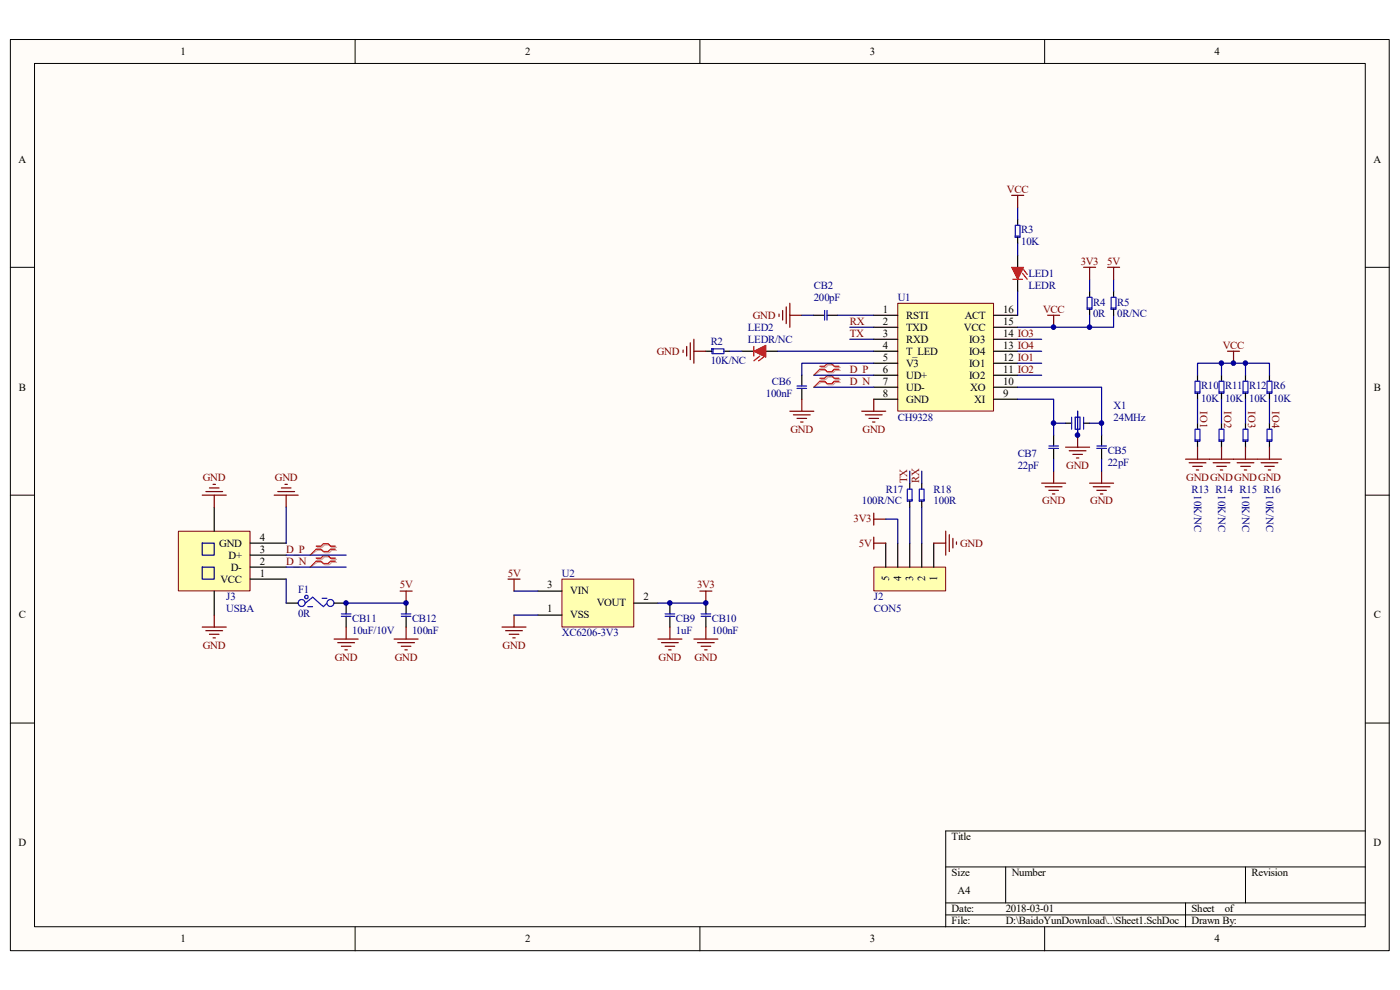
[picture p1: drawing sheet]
<svg xmlns="http://www.w3.org/2000/svg" width="297mm" height="210mm" viewBox="0 0 297 210" stroke-linecap="round" stroke-linejoin="round" font-family="sans-serif">
<path d="M2.2 8.4h292.5v193.3h-292.5z" fill="#fffcf8"/>
<path d="M2.2 8.4h292.5v193.3h-292.5z" fill="none" stroke="#000" stroke-width=".21"/>
<path d="M7.4 13.5h282.2v183.1h-282.2z" fill="#fffcf8"/>
<g fill="none" stroke="#000" stroke-width=".21">
<path d="M7.3 13.5h282.3v183.1h-282.3zM75.3 8.4v5.1M148.5 8.4v5.1M221.6 8.4v5.1M2.2 56.7h5.1M289.7 56.7h5.1M2.2 105h5.1M289.7 105h5.1M2.2 153.4h5.1M289.7 153.4h5.1M289.7 176.3h-89.1v20.3M75.3 196.6v5.1"/>
<path d="M148.5 196.6v5.1M200.6 183.9h89.1M200.6 191.5h89.1M200.6 194.1h89.1M213.4 183.9v7.6M221.6 196.6v5.1M251.5 191.5v5.1M264.2 183.9v7.6"/>
</g>
<path d="M190.5 64.4h20.3v22.8h-20.3z" fill="#ffffb0"/>
<path d="M190.5 64.3h20.3v22.9h-20.3z" fill="none" stroke="#800000" stroke-width=".21"/>
<g fill="none" stroke="#000" stroke-width=".25">
<path d="M215.9 46.5v1.3M215.9 50.3v1.3M215.9 54.2v2.5M215.9 59.2v2.6M149.8 74.5h1.2M153.6 74.5h1.2M157.4 74.5h2.5M162.5 74.5h2.5M172.6 66.9h2.3M175.4 66.9h2.3M185.4 66.9h5.1M185.4 69.4h5.1"/>
<path d="M185.4 72h5.1M185.4 74.5h5.1M185.4 77.1h5.1M185.4 79.6h5.1M210.8 66.9h5.1M210.8 69.4h5.1M210.8 72h5.1M210.8 74.5h5.1M210.8 77.1h5.1M210.8 79.6h5.1M254.1 79.6v1.3M259.1 79.6v1.3"/>
<path d="M264.2 79.6v1.3M269.3 79.6v1.3M185.4 82.1h5.1M185.4 84.7h5.1M210.8 82.1h5.1M210.8 84.7h5.1M223.5 92.3v2.3M223.5 95.1v2.3M226.1 89.8h1.2M228.6 87.2v1.3M228.6 91.1v1.2M229.9 89.8h1.3"/>
<path d="M233.7 92.3v2.3M233.7 95.1v2.3M254.1 83.4v1.3M254.1 89.8v1.3M254.1 93.6v1.3M259.1 83.4v1.3M259.1 89.8v1.3M259.1 93.6v1.3M264.2 83.4v1.3M264.2 89.8v1.3M264.2 93.6v1.3M269.3 83.4v1.3"/>
<path d="M269.3 89.8v1.3M269.3 93.6v1.3"/>
</g>
<g fill="none" stroke="#800000" stroke-width=".25">
<path d="M144.9 74.3v.5M145.7 73.5v2M146.4 72.7v3.6M147.2 72v5.1M147.2 74.5h2.6M165.3 66.6v.5M166 65.9v2M166.8 65.1v3.6M167.6 64.3v5.1M167.6 66.9h2.5M182.8 87.2h5.1M183.6 88h3.6"/>
<path d="M184.4 88.8h2M185.1 89.5h.5M185.4 84.7v2.5M223.5 100v2.5M226.1 94.9h5.1M226.8 95.6h3.6M227.6 96.4h2M228.4 97.2h.5M228.6 92.3v2.6M233.7 100v2.5M251.5 97.4h20.4M252.3 98.2h3.5"/>
<path d="M253 98.9h2.1M253.8 99.7h.5M254.1 94.9v2.5M257.4 98.2h3.5M258.1 98.9h2.1M258.9 99.7h.5M259.1 94.9v2.5M262.5 98.2h3.5M263.2 98.9h2.1M264 99.7h.5M264.2 94.9v2.5M267.5 98.2h3.6"/>
<path d="M268.3 98.9h2M269.1 99.7h.5M269.3 94.9v2.5M221 102.5h5.1M221.7 103.3h3.6M222.5 104h2M223.3 104.8h.5M231.2 102.5h5M231.9 103.3h3.6M232.7 104h2M233.4 104.8h.6"/>
</g>
<g fill="none" stroke="#00f" stroke-width=".25">
<path d="M215.4 47.8h1v2.5h-1zM215.4 50.1h1M151 74h2.6v1h-2.6zM151.3 74v1M174.9 65.9v2M175.4 65.9v2M222.5 95.1h2M222.5 94.6h2M227.3 88.5v2.6M228.1 88.5h1v2.6h-1zM229.9 88.5v2.6M232.7 95.1h2"/>
<path d="M232.7 94.6h2M253.5 80.9h1.1v2.5h-1.1zM253.5 91.1h1.1v2.5h-1.1zM253.5 83.2h1.1M253.5 93.3h1.1M258.6 80.9h1.1v2.5h-1.1zM258.6 91.1h1.1v2.5h-1.1zM258.6 83.2h1.1M258.6 93.3h1.1M263.7 80.9h1v2.5h-1zM263.7 91.1h1v2.5h-1zM263.7 83.2h1"/>
<path d="M263.7 93.3h1M268.8 80.9h1v2.5h-1zM268.8 91.1h1v2.5h-1zM268.8 83.2h1M268.8 93.3h1"/>
</g>
<g fill="none" stroke="#000080" stroke-width=".25">
<path d="M215.9 44v2.5M215.9 51.6v2.6M154.8 74.5h2.6M165 74.5h20.4M172.6 79.6h12.8M180.3 69.4h5.1M180.3 72h5.1M215.9 72h5.1M215.9 79.6h5.1M215.9 74.5h5.1M215.9 61.8v5.1M215.9 77.1h5.1"/>
<path d="M236.2 66.9v2.5h-20.3M172.6 82.1h12.8M215.9 84.7h7.6v7.6M215.9 82.1h17.8v10.2M223.5 89.8h2.6M223.5 97.4v2.6M228.6 87.2v5.1M231.2 89.8h2.5M233.7 97.4v2.6M254.1 84.7v5.1M259.1 84.7v5.1M264.2 84.7v5.1"/>
<path d="M269.3 84.7v5.1"/>
</g>
<path d="M174.2 77.9h1l.5-.5h1l.5 .5h1M174.2 78.6h1l.5 .5h1l.5-.5h1M174.2 80.5h1l.5-.5h1l.5 .5h1M174.2 81.1h1l.5 .5h1l.5-.5h1M67.3 116.1h1l.6-.5h1l.5 .5h1M67.3 116.7h1l.6 .6h1l.5-.6h1M67.3 118.7h1l.6-.6h1l.5 .6h1M67.3 119.3h1l.6 .5h1l.5-.5h1" fill="none" stroke="#d0a19e" stroke-width=".25"/>
<path d="M174.2 78.6l-1.6 1M174.2 81.1l-1.6 1M67.3 116.7l-1.5 1.1M67.3 119.3l-1.5 1" fill="none" stroke="#d0a19e" stroke-width=".21"/>
<g fill="none" stroke="#f00" stroke-width=".25">
<path d="M214.9 59.2h2M216.9 58l1 1.2M217.2 57.2l.7 1M159.9 73.5v2M161.2 75.5l-1.3 1M162 75.8l-1.1 .7M173.9 77.7h1l.5-.5h1.1l.5 .5h1M173.9 78.3h1l.5 .5h1.1l.5-.5h1M173.9 80.2h1l.5-.5h1.1l.5 .5h1M173.9 80.9h1l.5 .5h1.1l.5-.5h1M67.1 115.9h1l.5-.6h1l.5 .6h1M67.1 116.5h1l.5 .5h1l.5-.5h1"/>
<path d="M67.1 118.4h1l.5-.5h1l.5 .5h1M67.1 119h1l.5 .5h1l.5-.5h1"/>
</g>
<path d="M173.9 78.3l-1.3 1.3M173.9 80.9l-1.3 1.2M67.1 116.5l-1.3 1.3M67.1 119l-1.3 1.3" fill="none" stroke="#f00" stroke-width=".21"/>
<g fill="#f00" stroke="#f00" stroke-width=".21">
<path d="M159.9 74.5l2.6-1.3v2.6z"/>
<path d="M214.6 56.7h2.6l-1.3 2.5z"/>
</g>
<path d="M185.4 120.4h15.2v4.9h-15.2z" fill="#ffffb0"/>
<path d="M185.4 120.3h15.2v5h-15.2z" fill="none" stroke="#800000" stroke-width=".21"/>
<path d="M187.9 115.2v5.1M190.5 115.2v5.1M193 115.2v5.1M195.5 115.2v5.1M198.1 115.2v5.1" fill="none" stroke="#000" stroke-width=".25"/>
<path d="M198.1 115.2h2.5M200.6 112.7v5.1M201.4 113.4v3.6M202.2 114.2v2M202.9 115v.5" fill="none" stroke="#800000" stroke-width=".25"/>
<path d="M37.9 112.7h15.1v12.6h-15.1z" fill="#ffffb0"/>
<path d="M37.8 112.7h15.2v12.6h-15.2z" fill="none" stroke="#800000" stroke-width=".21"/>
<path d="M45.5 107.6v5.1M53.1 117.8h7.6M53.1 115.2h7.6M45.5 125.4v5.1M53.1 122.9h7.6M53.1 120.3h7.6" fill="none" stroke="#000" stroke-width=".25"/>
<path d="M42.9 115.2h2.6v2.6h-2.6zM42.9 120.3h2.6v2.6h-2.6z" fill="none" stroke="#11037f" stroke-width=".25"/>
<path d="M84.9 125.4h2.5M86.2 125.4v2.5" fill="none" stroke="#800000" stroke-width=".25"/>
<g fill="#fffcf8" stroke="#00f" stroke-width=".25">
<circle cx="64" cy="127.9" r=".74"/>
<circle cx="70.1" cy="127.9" r=".74"/>
</g>
<g fill="none" stroke="#000" stroke-width=".25">
<path d="M170.1 79.6v2.3M231.2 61.8v1.3M231.2 65.6v1.3M236.2 61.8v1.3M236.2 65.6v1.3M170.1 82.4v2.3M193 102.5v1.3M193 106.3v1.3M195.5 102.5v1.3M195.5 106.3v1.3M60.7 127.9h2.6M70.9 127.9h2.5v2.3"/>
<path d="M73.4 130.7v2.3M86.2 127.9v2.3M86.2 130.7v2.3M142.1 127.9v2.3M142.1 130.7v2.3M149.8 127.9v2.3M149.8 130.7v2.3"/>
</g>
<circle cx="65" cy="126.6" r=".13" fill="none" stroke="#00f" stroke-width=".76"/>
<g fill="none" stroke="#00f" stroke-width=".25">
<path d="M230.7 63.1h1v2.5h-1zM230.7 65.4h1M235.7 63.1h1.1v2.5h-1.1zM235.7 65.4h1.1M169.1 81.9h2M169.1 82.4h2M192.5 103.8h1v2.5h-1zM192.5 106.1h1M195 103.8h1.1v2.5h-1.1zM195 106.1h1.1M64.8 127.9l1.5-1.2 2.3 2 .8-.8M65.3 128.7h1"/>
<path d="M68.3 126.9h1.1M72.4 130.2h2.1M72.4 130.7h2.1M85.1 130.2h2.1M85.1 130.7h2.1M141.1 130.2h2M141.1 130.7h2M148.7 130.2h2.1M148.7 130.7h2.1"/>
</g>
<g fill="none" stroke="#800000" stroke-width=".25">
<path d="M214.6 41.4h2.6M215.9 41.4v2.6M229.9 56.7h2.5M231.2 56.7v2.5M235 56.7h2.5M236.2 56.7v2.5M222.3 66.9h2.5M223.5 66.9v2.5M260.4 74.5h2.6M261.7 74.5v2.6M167.6 87.2h5M168.3 88h3.6"/>
<path d="M169.1 88.8h2M169.8 89.5h.6M170.1 84.7v2.5M42.9 105h5.1M43.7 104.3h3.5M44.4 103.5h2.1M45.2 102.8h.5M45.5 105v2.6M58.2 105h5.1M58.9 104.3h3.6M59.7 103.5h2M60.5 102.8h.5"/>
<path d="M60.7 105v2.6M185.4 108.9v2.5M185.4 113.9v2.6M185.4 115.2h2.5M185.4 110.1h2.5M42.9 133h5.1M43.7 133.8h3.5M44.4 134.6h2.1M45.2 135.3h.5M45.5 130.5v2.5M70.9 135.6h5.1M71.7 136.3h3.5"/>
<path d="M72.4 137.1h2.1M73.2 137.9h.5M73.4 133v2.6M83.6 135.6h5.1M84.4 136.3h3.5M85.1 137.1h2.1M85.9 137.9h.5M86.2 133v2.6M106.5 133h5.1M107.3 133.8h3.5M107.8 122.9h2.5M108 134.6h2.1"/>
<path d="M108.8 135.3h.5M109 122.9v2.5M109 130.5v2.5"/>
</g>
<g fill="none" stroke="#000080" stroke-width=".25">
<path d="M231.2 59.2v2.6M236.2 59.2v2.6M170.1 66.9h2.5M177.7 66.9h7.7M185.4 77.1h-15.3v2.5M231.2 66.9v2.5M254.1 79.6v-2.5h15.2v2.5M259.1 77.1v2.5M264.2 77.1v2.5M193 100v2.5M195.5 100v2.5M60.7 107.6v7.6"/>
<path d="M60.7 117.8h12.7M187.9 110.1h2.6v5.1M60.7 122.9v5M60.7 120.3h12.7M73.4 127.9h12.8"/>
</g>
<path d="M119.3 122.9h15.2v10.1h-15.2z" fill="#ffffb0"/>
<path d="M119.2 122.9h15.3v10.1h-15.3z" fill="none" stroke="#800000" stroke-width=".21"/>
<path d="M114.1 130.5h5.1M114.1 125.4h5.1M134.5 127.9h5.1" fill="none" stroke="#000" stroke-width=".25"/>
<path d="M193 107.6v7.6M195.5 107.6v7.6M109 125.4h5.1M109 130.5h5.1M139.6 127.9h10.2" fill="none" stroke="#000080" stroke-width=".25"/>
<path d="M139.6 135.6h5.1M140.3 136.3h3.6M141.1 137.1h2M141.9 137.9h.5M142.1 133v2.6M147.2 135.6h5.1M148 136.3h3.5M148.5 125.4h2.5M148.7 137.1h2.1M149.5 137.9h.5M149.8 125.4v2.5M149.8 133v2.6" fill="none" stroke="#800000" stroke-width=".25"/>
<g fill="#000080" stroke="#000080" stroke-width=".21">
<circle cx="73.4" cy="127.9" r=".48"/>
<circle cx="86.1" cy="127.9" r=".48"/>
<circle cx="142.1" cy="127.9" r=".48"/>
<circle cx="149.7" cy="127.9" r=".48"/>
<circle cx="223.5" cy="89.8" r=".48"/>
<circle cx="223.5" cy="69.4" r=".48"/>
<circle cx="228.6" cy="92.3" r=".48"/>
<circle cx="231.1" cy="69.4" r=".48"/>
<circle cx="233.7" cy="89.8" r=".48"/>
<circle cx="259.1" cy="77" r=".48"/>
<circle cx="261.7" cy="77" r=".48"/>
<circle cx="264.2" cy="77" r=".48"/>
</g>
<g font-size="2.3">
<text x="38.3" y="11.6">1</text>
<text x="111.4" y="11.6">2</text>
<text x="184.5" y="11.6">3</text>
<text x="257.7" y="11.6">4</text>
<text x="3.9" y="34.5">A</text>
<text x="291.4" y="34.5">A</text>
<text x="187.3" y="66.3">1</text>
<text x="187.3" y="68.9">2</text>
<text x="187.3" y="71.4">3</text>
<text x="192.2" y="67.6">RSTI</text>
<text x="192.2" y="70.1">TXD</text>
<text x="204.5" y="70.1">VCC</text>
<text x="204.7" y="67.6">ACT</text>
<text x="212.9" y="71.4">14 IO3</text>
<text x="212.9" y="68.9">15</text>
<text x="212.9" y="66.3">16</text>
<text x="187.3" y="74">4</text>
<text x="187.3" y="76.5">5</text>
<text x="192.2" y="72.7">RXD</text>
<text x="192.2" y="75.2">T_LED</text>
<text x="192.2" y="77.8">V3</text>
<text x="205.6" y="77.8">IO1</text>
<text x="205.6" y="75.2">IO4</text>
<text x="205.6" y="72.7">IO3</text>
<text x="212.9" y="76.5">12 IO1</text>
<text x="212.9" y="74">13 IO4</text>
<text x="4" y="82.8">B</text>
<text x="187.3" y="79">6</text>
<text x="187.3" y="81.6">7</text>
<text x="192.2" y="80.3">UD+</text>
<text x="192.2" y="82.8">UD-</text>
<text x="205.6" y="80.3">IO2</text>
<text x="205.8" y="82.8">XO</text>
<text x="212.9" y="81.6">10</text>
<text x="212.9" y="79">11 IO2</text>
<text x="291.5" y="82.8">B</text>
<text x="187.3" y="84.1">8</text>
<text x="192.2" y="85.4">GND</text>
<text x="206.7" y="85.4">XI</text>
<text x="212.9" y="84.1">9</text>
<text x="46.5" y="116">GND</text>
<text x="48.5" y="118.5">D+</text>
<text x="55.1" y="119.8">2</text>
<text x="55.1" y="117.2">3</text>
<text x="55.1" y="114.7">4</text>
<text x="46.8" y="123.6">VCC</text>
<text x="49" y="121">D-</text>
<text x="55.1" y="122.3">1</text>
<text x="116.1" y="124.8">3</text>
<text x="188.6" y="123.2" transform="rotate(-90 188.6 123.2)">5</text>
<text x="191.2" y="123.2" transform="rotate(-90 191.2 123.2)">4</text>
<text x="193.7" y="123.2" transform="rotate(-90 193.7 123.2)">3</text>
<text x="196.3" y="123.2" transform="rotate(-90 196.3 123.2)">2</text>
<text x="198.8" y="123.2" transform="rotate(-90 198.8 123.2)">1</text>
<text x="4" y="131.2">C</text>
<text x="116.1" y="129.9">1</text>
<text x="121" y="131.2">VSS</text>
<text x="121" y="126.1">VIN</text>
<text x="126.6" y="128.7">VOUT</text>
<text x="136.5" y="127.4">2</text>
<text x="291.5" y="131.2">C</text>
<text x="3.9" y="179.5">D</text>
<text x="201.9" y="178.3">Title</text>
<text x="291.4" y="179.5">D</text>
<text x="201.9" y="185.9">Size</text>
<text x="214.6" y="185.9">Number</text>
<text x="265.5" y="185.9">Revision</text>
<text x="203.2" y="189.7">A4</text>
<text x="201.9" y="193.5">Date:</text>
<text x="201.9" y="196.1">File:</text>
<text x="213.4" y="193.5">2018-03-01</text>
<text x="213.4" y="196.1">D:\BaidoYunDownload\..\Sheet1.SchDoc</text>
<text x="252.8" y="196.1">Drawn By:</text>
<text x="252.8" y="193.5">Sheet</text>
<text x="259.8" y="193.5">of</text>
<text x="38.3" y="199.9">1</text>
<text x="111.4" y="199.9">2</text>
<text x="184.5" y="199.9">3</text>
<text x="257.7" y="199.9">4</text>
</g>
<g font-size="2.3" fill="#800000">
<text x="213.6" y="40.9">VCC</text>
<text x="229.3" y="56.1">3V3</text>
<text x="234.9" y="56.1">5V</text>
<text x="159.7" y="67.6">GND</text>
<text x="180.3" y="71.4">TX</text>
<text x="180.3" y="68.9">RX</text>
<text x="221.3" y="66.3">VCC</text>
<text x="139.3" y="75.2">GND</text>
<text x="259.4" y="74">VCC</text>
<text x="180.3" y="79">D_P</text>
<text x="180.3" y="81.6">D_N</text>
<text x="254.6" y="87.2" transform="rotate(90 254.6 87.2)">IO1</text>
<text x="259.7" y="87.2" transform="rotate(90 259.7 87.2)">IO2</text>
<text x="264.8" y="87.2" transform="rotate(90 264.8 87.2)">IO3</text>
<text x="269.9" y="87.2" transform="rotate(90 269.9 87.2)">IO4</text>
<text x="167.7" y="91.8">GND</text>
<text x="183" y="91.8">GND</text>
<text x="43.1" y="101.9">GND</text>
<text x="58.3" y="101.9">GND</text>
<text x="226.2" y="99.4">GND</text>
<text x="251.6" y="101.9">GNDGNDGNDGND</text>
<text x="192.4" y="102.5" transform="rotate(-90 192.4 102.5)">TX</text>
<text x="195" y="102.5" transform="rotate(-90 195 102.5)">RX</text>
<text x="221.1" y="107">GND</text>
<text x="231.3" y="107">GND</text>
<text x="181.1" y="110.8">3V3</text>
<text x="60.7" y="117.2">D_P</text>
<text x="60.7" y="119.8">D_N</text>
<text x="182.2" y="116">5V</text>
<text x="203.7" y="116">GND</text>
<text x="84.8" y="124.8">5V</text>
<text x="107.7" y="122.3">5V</text>
<text x="147.9" y="124.8">3V3</text>
<text x="43.1" y="137.6">GND</text>
<text x="106.6" y="137.6">GND</text>
<text x="71" y="140.1">GND</text>
<text x="83.7" y="140.1">GND</text>
<text x="139.7" y="140.1">GND</text>
<text x="147.3" y="140.1">GND</text>
</g>
<g font-size="2.3" fill="#000080">
<text x="216.7" y="49.5">R3</text>
<text x="216.7" y="52.1">10K</text>
<text x="218.2" y="58.7">LED1</text>
<text x="172.6" y="61.3">CB2</text>
<text x="172.6" y="63.8">200pF</text>
<text x="190.5" y="63.8">U1</text>
<text x="218.2" y="61.3">LEDR</text>
<text x="231.9" y="64.8">R4</text>
<text x="237" y="64.8">R5</text>
<text x="158.7" y="70.1">LED2</text>
<text x="231.9" y="67.4">0R</text>
<text x="237" y="67.4">0R/NC</text>
<text x="150.8" y="73.2">R2</text>
<text x="150.8" y="77.3">10K/NC</text>
<text x="158.7" y="72.7">LEDR/NC</text>
<text x="163.7" y="81.6">CB6</text>
<text x="254.8" y="82.6">R10</text>
<text x="259.9" y="82.6">R11</text>
<text x="265" y="82.6">R12</text>
<text x="270.1" y="82.6">R6</text>
<text x="162.5" y="84.1">100nF</text>
<text x="190.5" y="89.2">CH9328</text>
<text x="236.3" y="86.7">X1</text>
<text x="236.3" y="89.2">24MHz</text>
<text x="254.8" y="85.2">10K</text>
<text x="259.9" y="85.2">10K</text>
<text x="265" y="85.2">10K</text>
<text x="270.1" y="85.2">10K</text>
<text x="215.9" y="96.9">CB7</text>
<text x="215.9" y="99.4">22pF</text>
<text x="235" y="96.4">CB5</text>
<text x="235" y="98.9">22pF</text>
<text x="182.8" y="107">100R/NC</text>
<text x="187.9" y="104.5">R17</text>
<text x="198.1" y="104.5">R18</text>
<text x="198.1" y="107">100R</text>
<text x="252.8" y="104.5">R13 R14 R15 R16</text>
<text x="253.3" y="105" transform="rotate(90 253.3 105)">10K/NC</text>
<text x="258.4" y="105" transform="rotate(90 258.4 105)">10K/NC</text>
<text x="263.5" y="105" transform="rotate(90 263.5 105)">10K/NC</text>
<text x="268.6" y="105" transform="rotate(90 268.6 105)">10K/NC</text>
<text x="63.2" y="125.9">F1</text>
<text x="119.2" y="122.3">U2</text>
<text x="48" y="127.4">J3</text>
<text x="48" y="129.9">USBA</text>
<text x="63.2" y="130.9">0R</text>
<text x="74.7" y="132">CB11</text>
<text x="87.4" y="132">CB12</text>
<text x="143.4" y="132">CB9</text>
<text x="151" y="132">CB10</text>
<text x="185.4" y="127.4">J2</text>
<text x="185.4" y="129.9">CON5</text>
<text x="74.7" y="134.5">10uF/10V</text>
<text x="87.4" y="134.5">100nF</text>
<text x="119.2" y="135">XC6206-3V3</text>
<text x="143.4" y="134.5">1uF</text>
<text x="151" y="134.5">100nF</text>
</g>
</svg>
